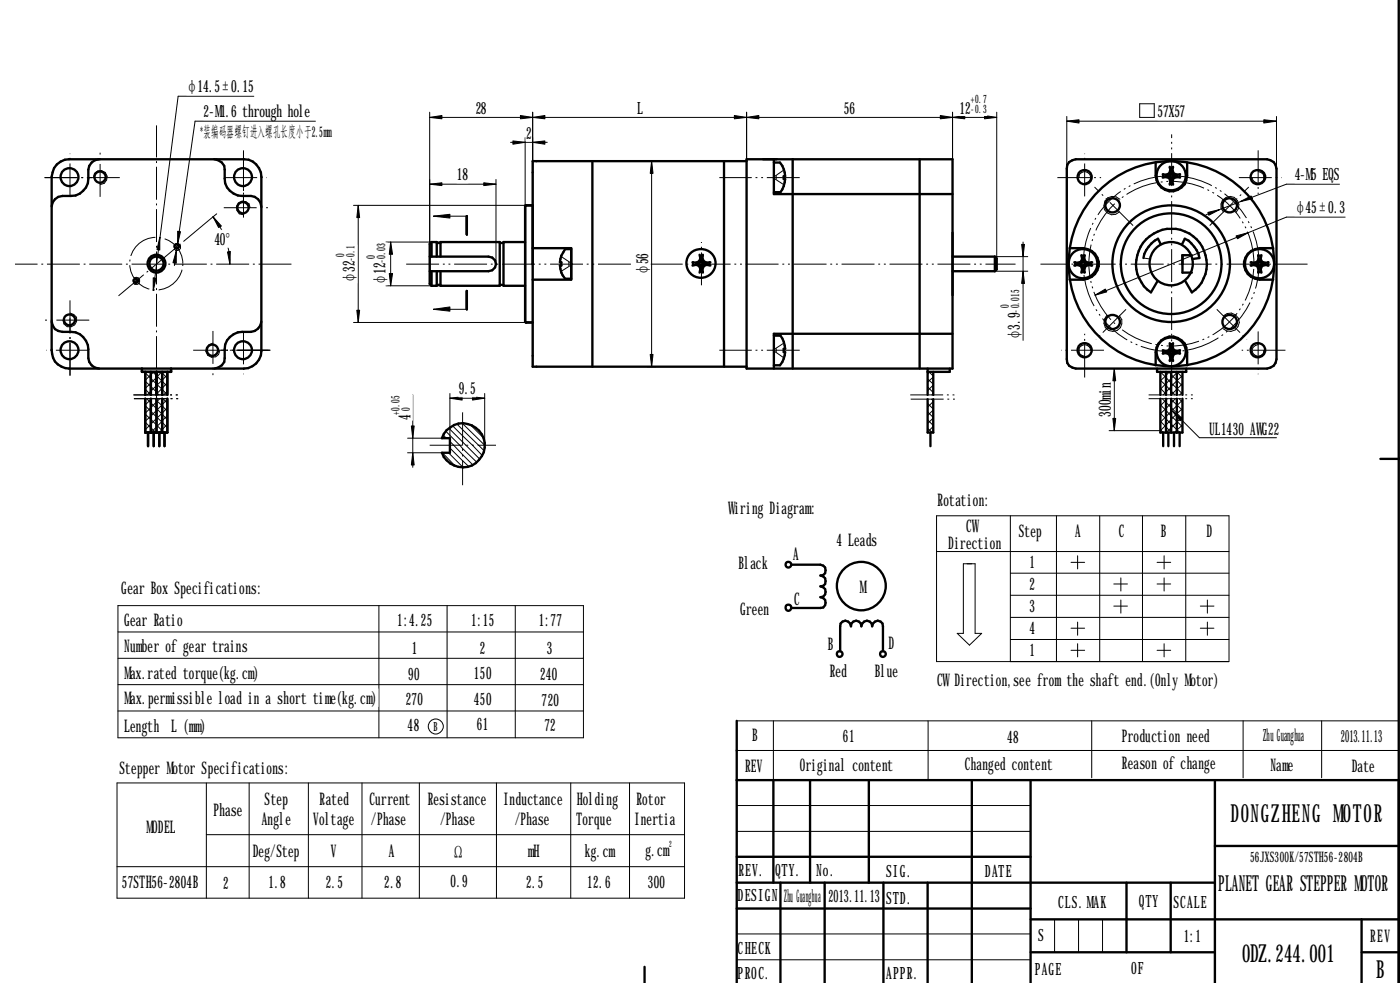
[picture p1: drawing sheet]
<svg xmlns="http://www.w3.org/2000/svg" width="252mm" height="177mm" viewBox="0 0 252 177" stroke-linecap="round" stroke-linejoin="round" font-family="sans-serif">
<g fill="none" stroke="#000" stroke-width=".18">
<path d="M45.7 17.3h-13.6l-4.5 35M205.2 18.7h2.6v2.4h-2.6zM16.8 32l.2-.8a1.27 1.27 0 0 1 1.3-.5 1.27 1.27 0 0 1 1 1l-.1 .7-.4 .6-.8 .2M38.3 39l1.7 2.5M39 38.5l-1.4 1.2M45 37.4l-.1-.7a1.29 1.29 0 0 0-1.3-.5 1.29 1.29 0 0 0-1 .9l.1 .8 .4 .6 .7 .2M56.8 21.8h-21.7l-3.7 26M63.7 37h31.5M64.5 37v21M77.4 21.1h102.1M77.4 33.2h11.9M77.4 20.2v30.9"/>
<path d="M78.1 38.9h6M89.3 32.3v15.2M91.9 25.6h6.6M94.6 24.8v33.2M95.9 20.2v45.6M116.5 29h1.6M117.3 29v37M134.4 20.2v8.5h3M171.5 20.2v8.5M179.5 20.2v26.2M192.1 21.8h37.8M192.1 21v9.4"/>
<path d="M194.3 32a1.04 1.04 0 0 1 1-1.1 1.04 1.04 0 0 1 1.1 1.1 1.04 1.04 0 0 1-1.1 1M201.7 35.9a1.66 1.66 0 0 0-2.9 .6 1.66 1.66 0 0 0 2.1 2.1l.7-.4M211 28.7v.3M220.3 38.2a1.65 1.65 0 0 1 0-2.4 1.65 1.65 0 0 1 2.4 .1 1.65 1.65 0 0 1-.1 2.3M226.6 30.9a1.07 1.07 0 0 1 .9 1.6 1.07 1.07 0 0 1-1.9 0l-.1-.5M229.9 21v9.4M241.2 33.2h-9.6l-14.4 5.5M242.2 39.1h-10.6l-34.4 14M12.6 56.4l.7 .2 .5 .5a1.3 1.3 0 0 1-.6 1.6 1.3 1.3 0 0 1-1.7-.4l-.2-.7M24.1 50h.8l.2 .3v.4v.3l-.4 .2h-.4l-.3-.2M31.4 44a.66 .66 0 0 1 1.1 .2v.5l-.2 .2-.6 .2-.3-.3M41.1 44.5l.3 3"/>
<path d="M63.7 58h31.5M69.5 51.4h17M69.5 43.6h17M70.3 43.6v7.8M78.1 55.7h6M179.1 46.2h6M179.1 48.8h6M184.2 43.6v17.7M199.3 56.8a1.65 1.65 0 0 0-.1 2.3 1.65 1.65 0 0 0 2.3 .1 1.65 1.65 0 0 0 .1-2.3M205.9 46.4l1.2 .2M212.9 47.5v1.6M220.3 56.9a1.68 1.68 0 0 1 2.4 0 1.68 1.68 0 0 1-.1 2.4 1.68 1.68 0 0 1-2.4-.2"/>
<path d="M26.2 66.9h.1M26.2 73l3.9 4M26.2 74.6l3.3 3.3M26.2 67.1l3.9 4M26.2 68.6l2.4 2.5M26.2 70.1l1 1M26.2 76l1.9 1.9M26.2 77.5l.4 .4M26.4 71.8l3.7 3.8M27.3 71.8l-1.1 1.1M27.4 66.9l2.7 2.7M27.7 66.9l-1.5 1.6"/>
<path d="M27.9 71.8l2.2 2.3M28.8 71.8l-2.6 2.6M28.9 66.9l1.2 1.2M29.2 66.9l-3 3M29.4 71.8l.7 .8M30 77.9h.1M30.1 74.8l-3 3.1M30.1 76.3l-1.5 1.6M30.1 70.4l-.6 .7M30.1 68.9l-2.1 2.2M30.1 67.4l-3.6 3.7M30.1 71.8l-3.9 4"/>
<path d="M30.1 73.4l-3.9 4M38.3 61.8l-.6 .2-.5 .6-.1 .7 .3 .7 .7 .3 .8-.1 .5-.4 .2-.8M73.4 78.9h6.2M74.3 71.1v13M79.8 78.3l.5 .6M80.3 77.6l5.5 5.6M80.8 77.1l5.6 5.6M81 79.5l4.2 4.2M81 71.7h6.3M81 70.8v10.7M81.5 76.7l5.4 5.3M82.3 76.3l4.9 4.9"/>
<path d="M84.7 76.4l2.3 2.4M87.3 70.8v9.3l-4-3.9M116.5 66h1.6M167 77.1l.9 .8M167 75.6l1.1 1M167 74.1l1.1 1.1M167 72.6l1.1 1M167 69.6l1.1 1.1M167 68.2l1.1 .9M167.3 66.9l.8 .8M167.5 66.9l-.5 .5M167.7 71.8l.4 .3"/>
<path d="M168.1 70.8l-.3 .3M168.1 69.3l-1.1 1M168.1 67.9l-1.1 .9M168.1 72.3l-1.1 1M168.1 73.8l-1.1 1M168.1 75.2l-1.1 1.1M168.1 76.8l-1.1 1M196.4 63a1.05 1.05 0 0 0-1.1-1 1.05 1.05 0 0 0-1 1.1 1.05 1.05 0 0 0 1 1M199.7 77.5h9.3M199.7 66.3h10.3M200.6 66.3v11.2M208.9 77.4l.6 .5"/>
<path d="M208.9 75.8l2.1 2.1M208.9 74.4l3.6 3.5M208.9 72.9l4 3.9M208.9 69.9l1.1 1.2M208.9 68.5l2.7 2.6M208.9 66.9l4 4M209.1 66.9l-.2 .2M209.3 71.8l3.6 3.6M210.2 71.8l-1.3 1.2M210.4 66.9l2.5 2.6M210.6 66.9l-1.7 1.6M210.8 71.8l2.1 2.1"/>
<path d="M211.7 71.8l-2.8 2.7M211.8 66.9l1.1 1.1M212.1 66.9l-3.2 3.2M212.3 71.8l.6 .6M212.8 75.6l3.2 3.2h13.9M212.9 69.1l-2 2M212.9 67.6l-3.4 3.5M212.9 70.6l-.5 .5M212.9 72l-4 4M212.9 73.5l-4 4M212.9 75l-2.9 2.9M212.9 76.5l-1.4 1.4"/>
<path d="M226.6 62a1.05 1.05 0 0 0-1.1 1.1 1.05 1.05 0 0 0 1 1 1.05 1.05 0 0 0 1.1-1.1M73.4 81.5h6.2M79.7 81.5l2.3 2.5M80.8 81.5l2.6 2.6M81 80.7l3.4 3.3M168.6 99.3h52.7M181.9 92.8v26.3M190.2 92.8v26.3M198 92.8v26.3M205.7 92.8v26.3M213.5 92.8v26.3M21.2 109h83.9v23.8h-83.9z"/>
<path d="M21.2 113.8h83.9M21.2 118.5h83.9M68.2 109v23.8M80.5 109v23.8M92.8 109v23.8M173.5 101.5h2.1v12.5h1.2l-2.2 2.1-2.2-2.1h1.1zM181.9 103.2h39.4M181.9 107.2h39.4M181.9 111.1h39.4M181.9 115.1h39.4M192.9 117.1h2.4M192.9 113.1h2.4"/>
<path d="M192.9 101.2h2.4M194 100v2.4M194 112v2.4M194 115.9v2.3M200.6 109.1h2.4M200.6 105.1h2.4M201.8 104v2.4M201.8 108v2.4M208.4 117.1h2.4M208.4 105.1h2.4M208.4 101.2h2.4M209.6 100v2.4"/>
<path d="M209.6 104v2.4M209.6 115.9v2.3M216.1 113.1h2.5M216.1 109.1h2.5M217.4 108v2.4M217.4 112v2.4M221.3 118.9v-26.1h-52.7v26.3h52.7M21.2 123.2h83.9M21.2 128h83.9M132.7 135.1h119.2M132.7 129.8h119.2M139.3 129.8v10.6"/>
<path d="M167.1 129.8v10.6M196.6 129.8v10.2M223.8 129.8v10.2M238 129.8v10.2M21.1 140.9h102.2v20.8h-102.2zM21.1 156h102.2M37.2 150.3h86.1M37.2 140.9v20.8M44.9 140.9v20.8M55.5 140.9v20.8M65.2 140.9v20.8M75.5 140.9v20.8"/>
<path d="M89.4 140.9v20.8M102.8 140.9v20.8M113.4 140.9v20.8M132.7 149.7h52.9M132.7 145h52.9M132.7 168.1h52.9M132.7 172.8h52.9M189.9 165.5v5.9M194.2 165.5v5.9M198.5 165.5v5.9"/>
<circle cx="78.5" cy="130.8" r="1.35"/>
</g>
<g fill="#fff" stroke="#fff" stroke-width=".18">
<path d="M105.3 151.5h5.3v3.2h-5.3z" fill-rule="evenodd"/>
<path d="M21.9 157.2h13.8v3.1h-13.8z" fill-rule="evenodd"/>
<path d="M58.7 157.1h3.2v3.1h-3.2z" fill-rule="evenodd"/>
<path d="M81.1 156.9h3.2v3.3h-3.2z" fill-rule="evenodd"/>
<path d="M69.2 157.1h3.2v3.1h-3.2z" fill-rule="evenodd"/>
<path d="M94.7 157.1h3.2v3.1h-3.2z" fill-rule="evenodd"/>
<path d="M105.7 157.1h4.3v3.1h-4.3z" fill-rule="evenodd"/>
<path d="M116.7 157.2h3.2v3.2h-3.2z" fill-rule="evenodd"/>
<path d="M22.3 114.7h22.3v3.1h-22.3z" fill-rule="evenodd"/>
<path d="M22.3 109.9h10.7v3.2h-10.7z" fill-rule="evenodd"/>
<path d="M86.4 114.9h1v3.2h-1z" fill-rule="evenodd"/>
<path d="M71.5 109.9h6.4v3.3h-6.4z" fill-rule="evenodd"/>
<path d="M74.2 114.9h1v3.2h-1z" fill-rule="evenodd"/>
<path d="M97 109.9h4.3v3.3h-4.3z" fill-rule="evenodd"/>
<path d="M84.8 109.9h4.3v3.3h-4.3z" fill-rule="evenodd"/>
<path d="M73.5 119.7h2.1v3.1h-2.1z" fill-rule="evenodd"/>
<path d="M22.3 124h45.8v3.2h-45.8z" fill-rule="evenodd"/>
<path d="M22.3 119.4h24.5v3.2h-24.5z" fill-rule="evenodd"/>
<path d="M98.5 114.9h1v3.2h-1z" fill-rule="evenodd"/>
<path d="M97.5 124.4h3.2v3.2h-3.2z" fill-rule="evenodd"/>
<path d="M97.3 119.7h3.1v3.1h-3.1z" fill-rule="evenodd"/>
<path d="M22.3 129h16v3.1h-16z" fill-rule="evenodd"/>
<path d="M81.5 151.7h2.1v3.1h-2.1z" fill-rule="evenodd"/>
<path d="M73.1 124.3h3.1v3.1h-3.1z" fill-rule="evenodd"/>
<path d="M116.2 151.2h4.8v3.4h-4.8z" fill-rule="evenodd"/>
<path d="M208.4 18.5h5v3.1h-5z" fill-rule="evenodd"/>
<path d="M233.2 29.9h8v3h-8z" fill-rule="evenodd"/>
<path d="M152 17.8h2v3h-2z" fill-rule="evenodd"/>
<path d="M217.8 75.6h12.7v3.1h-12.7z" fill-rule="evenodd"/>
<path d="M233.2 35.8h9v3h-9z" fill-rule="evenodd"/>
<path d="M197.3 68.9h3.1v6.1h-3.1z" fill-rule="evenodd"/>
<path d="M38.6 41.5h4.1v3h-4.1z" fill-rule="evenodd"/>
<path d="M246.7 166.8h3.6v3.3h-3.6z" fill-rule="evenodd"/>
<path d="M221.6 144.1h27.3v4.5h-27.3z" fill-rule="evenodd"/>
<path d="M186.3 172.9h4.8v3h-4.8z" fill-rule="evenodd"/>
<path d="M201.2 172.8h6v3h-6z" fill-rule="evenodd"/>
<path d="M205.1 160.7h3.4v3h-3.4z" fill-rule="evenodd"/>
<path d="M219.4 156.9h31.8v3.9h-31.8z" fill-rule="evenodd"/>
<path d="M223.7 169.2h16.7v4.5h-16.7z" fill-rule="evenodd"/>
<path d="M213.2 166.8h3.1v3.3h-3.1z" fill-rule="evenodd"/>
<path d="M141.2 159.6h6.7v3.2h-6.7z" fill-rule="evenodd"/>
<path d="M33.6 14h12.1v3.1h-12.1z" fill-rule="evenodd"/>
<path d="M36.6 18.5h20.2v3.1h-20.2z" fill-rule="evenodd"/>
<path d="M36 22.3h23.6v2.7h-23.6z" fill-rule="evenodd"/>
<path d="M172.8 16.7h4.9v4.1h-4.9z" fill-rule="evenodd"/>
<path d="M179.8 52h4.2v9.3h-4.2z" fill-rule="evenodd"/>
<path d="M225.1 153h20.3v2.6h-20.3z" fill-rule="evenodd"/>
<path d="M183.5 94h4.2v3.2h-4.2z" fill-rule="evenodd"/>
<path d="M168.7 120.7h51v3.1h-51z" fill-rule="evenodd"/>
<path d="M144 136.1h16.9v3.1h-16.9z" fill-rule="evenodd"/>
<path d="M173.7 135.9h15.9v3.1h-15.9z" fill-rule="evenodd"/>
<path d="M202 135.8h16.9v3.2h-16.9z" fill-rule="evenodd"/>
<path d="M228.8 136.1h4.2v3.2h-4.2z" fill-rule="evenodd"/>
<path d="M243.4 136.2h4.2v3.1h-4.2z" fill-rule="evenodd"/>
<path d="M247.8 172.2h1.5v4.5h-1.5z" fill-rule="evenodd"/>
<path d="M151.8 130.8h2.1v3.1h-2.1z" fill-rule="evenodd"/>
<path d="M227.5 130.8h7.4v3h-7.4z" fill-rule="evenodd"/>
<path d="M241.5 130.9h7.4v3.1h-7.4z" fill-rule="evenodd"/>
<path d="M149.2 159.6h9.3v3.2h-9.3z" fill-rule="evenodd"/>
<path d="M135.5 130.6h1v3.2h-1z" fill-rule="evenodd"/>
<path d="M78.1 129.7h.7v2.3h-.7z" fill-rule="evenodd"/>
<path d="M82.6 68.4h3.1v3h-3.1z" fill-rule="evenodd"/>
<path d="M70.1 71.1h4.1v4.6h-4.1z" fill-rule="evenodd"/>
<path d="M85.7 17.8h1.9v3h-1.9z" fill-rule="evenodd"/>
<path d="M94.7 22.3h1v3.1h-1z" fill-rule="evenodd"/>
<path d="M82.3 29.9h2v3h-2z" fill-rule="evenodd"/>
<path d="M114 45.5h3.1v4h-3.1z" fill-rule="evenodd"/>
<path d="M85.3 119.4h3.3v3.2h-3.3z" fill-rule="evenodd"/>
<path d="M85.3 124.2h3.3v3.2h-3.3z" fill-rule="evenodd"/>
<path d="M73.4 128.8h2.1v3.2h-2.1z" fill-rule="evenodd"/>
<path d="M85.8 128.7h2.2v3.3h-2.2z" fill-rule="evenodd"/>
<path d="M98 128.9h2.1v3.2h-2.1z" fill-rule="evenodd"/>
<path d="M181.3 131h2.2v3.2h-2.2z" fill-rule="evenodd"/>
<path d="M65.6 43.7h4.2v7.6h-4.2z" fill-rule="evenodd"/>
<path d="M60.1 44.1h4.2v6.8h-4.2z" fill-rule="evenodd"/>
<path d="M202 130.9h15.9v3.1h-15.9z" fill-rule="evenodd"/>
<path d="M114.7 17.8h1v3h-1z" fill-rule="evenodd"/>
</g>
<g fill="none" stroke="#000" stroke-width=".42">
<path d="M251.9 -.1v177.1M10.2 29.6l.7-.5 .8-.3 .7-.1h31.5a3.2 3.2 0 0 1 3.2 3.1v31.4a3.2 3.2 0 0 1-3.2 3.1h-31.5a3.2 3.2 0 0 1-3.1-3.3v-31.2l.4-1.5zM17.9 28.7a2.04 2.04 0 0 0-2 1.8v1.6a3.2 3.2 0 0 1-3.1 3.2h-1.6a2.04 2.04 0 0 0-1.9 1.8M38.6 28.7a1.88 1.88 0 0 1 1.9 1.8v1.6a3.2 3.2 0 0 0 3.1 3.2h1.6a2.04 2.04 0 0 1 1.9 1.9M84.1 38.9v3.3M95.9 37l-1.3 .1v20.9h1.3M106.7 29v37M130.4 29v37M134.4 28.7h37.1v37.6h-37.1zM134.4 29h-38.5v37h38.5M139.4 28.7v6.2h32.1M139.4 29.3h1.1a4.2 4.2 0 0 1 .9 2.4h-.3v.5h.3a4.3 4.3 0 0 1-.9 2.4h-1.1"/>
<path d="M142.7 28.7v37.6M165.6 28.7v37.6M192.5 29.2l1.2-.5h34.5a1.74 1.74 0 0 1 1.7 1.7v34.3a1.74 1.74 0 0 1-1.7 1.6h-34.5a1.59 1.59 0 0 1-1.6-1.6v-34.3l.1-.7zM208.1 29.3v2.3a2.84 2.84 0 0 0 2.8 2.9 2.84 2.84 0 0 0 2.9-2.9v-2.3M209.4 31.4l1.2 .1M209.5 31.4v.5M210 31.9l.6 .2M210.6 31.7l.3 .4M210.6 31.5v.2M210.6 31.2l-.6 .3M210.6 31.2l.1 .3M210.6 32.1l.1 .5"/>
<path d="M210.6 31.7l-1.2 .3M210.6 30.2h.6M210.6 33.1h.6M210.6 30l.3 1.3M210.7 30.6l-.1 .6M210.7 31.9l-.1 .2M210.9 32.1h.1M210.9 31.3l-.3 .2M210.9 31.3h.1M210.9 32.1l-.3 1.1M211 31.3l.3 .2M211 32.1l.2 1.1"/>
<path d="M211.1 30.6l.2 .6M211.1 31.9l.2 .2M211.2 30l-.2 1.3M211.3 31.5v.2M211.3 31.7l-.3 .4M211.3 31.2l-.2 .3M211.3 31.2l.7 .3M211.3 32.1l-.2 .5M211.3 31.7l1.2 .3M212 31.9l-.7 .2M212.4 31.4v.5M212.5 31.4l-1.2 .1"/>
<path d="M9.3 57.9a1.88 1.88 0 0 0 1.9 1.8h1.6a3.2 3.2 0 0 1 3.1 3.2v1.6a2.04 2.04 0 0 0 2 1.8M47.1 57.9a2.05 2.05 0 0 1-1.9 1.8h-1.6a3.2 3.2 0 0 0-3.1 3.2v1.6a1.88 1.88 0 0 1-1.9 1.8M77.4 46.2h10.6a1.31 1.31 0 0 1 1.3 1.3 1.31 1.31 0 0 1-1.3 1.3h-10.6M77.7 43.6h.9v2.6M77.7 43.6l-.3 .3v7.2l.3 .3M77.7 43.6v2.6M77.7 48.8v2.6M78.6 43.7h.7M78.6 48.8v2.6h-.9M78.6 51.3h.7M79.3 46.2v-2.6h10.7v7.8h-10.7v-2.6M84.1 52.4v3.3"/>
<path d="M90 43.7h.7M90 51.3h.7M94.6 43.6h-3.9v7.8h3.9M95.9 44.7h7v5.6h-7M102.9 44.8h-1.1l-.7 1.2-.3 1.2h.3v.6h-.3a3.7 3.7 0 0 0 1 2.4h1.1M124.7 47.2l1.2 .2M124.8 47.2v.5M125.3 47.6l.6 .3M125.9 47.5l.3 .4M125.9 47.4v.1M125.9 47l-.6 .3M125.9 47l.2 .2"/>
<path d="M125.9 47.9l.2 .6M125.9 47.5l-1.2 .3M126 45.9l.2 1.1M126.1 46h.5M126.1 47.7l-.2 .2M126.1 48.9h.5M126.1 46.4l-.2 .6M126.2 47.9h.2M126.2 47l-.3 .4M126.2 47h.2M126.2 47.9l-.2 1.2M126.4 47l.3 .4"/>
<path d="M126.4 47.9l.2 1.2M126.5 46.4l.2 .6M126.5 47.7l.2 .2M126.6 45.9l-.2 1.1M126.7 47.4v.1M126.7 47.5l-.3 .4M126.7 47.5l1.2 .3M126.7 47l-.2 .2M126.7 47l.6 .3M126.7 47.9l-.2 .6M127.3 47.6l-.6 .3M127.8 47.2v.5"/>
<path d="M127.9 47.2l-1.2 .2M171.5 46.2h7.6M171.5 48.8h7.6M179.1 46.2l.4 .3v2l-.4 .3M179.1 46.2v2.6M192.6 44.7h2.5a2.84 2.84 0 0 1 2.8 2.8 2.84 2.84 0 0 1-2.8 2.8h-2.5M193.5 47.2l1.1 .3M193.6 47.2v.6M194 47.7l.6 .2M194.6 47.5l.4 .4M194.6 47.5h.1M194.6 47.1l.2 .2"/>
<path d="M194.6 47.1l-.6 .2M194.6 47.9l.3 .7M194.6 47.5l-1.1 .3M194.7 45.9l.3 1.2M194.8 47.7l-.2 .2M194.8 49h.5M194.8 46h.5M194.9 46.5l-.3 .6M195 47.1l-.4 .4M195 47.1h.1M195 47.9h.1M195 47.9l-.3 1.2"/>
<path d="M195.1 47.1l.3 .4M195.1 47.9l.2 1.2M195.2 46.5l.3 .6M195.3 47.7l.2 .2M195.3 45.9l-.2 1.2M195.4 47.5h.1M195.4 47.5l-.3 .4M195.4 47.5l1.3 .3M195.5 47.1l-.2 .2M195.5 47.1l.6 .2M195.5 47.9l-.3 .7M196.1 47.7l-.6 .2"/>
<path d="M196.5 47.2v.6M196.7 47.2l-1.3 .3M208.4 50.6l-1.1 2a6.3 6.3 0 0 1-.3-10.1 6.3 6.3 0 0 1 9.8 2.7 6.1 6.1 0 0 1-2.2 7.4l-1.2-2M209 44l-.5-1a5.1 5.1 0 0 0-2.6 3.4M212.8 44l.5-1a5.1 5.1 0 0 1 2.7 3.4l-1.2 .2M214.6 45.9h-1.7v3.2h1.7M225.2 47.2l1.3 .3M225.4 47.2v.6M225.8 47.7l.6 .2M226.4 47.1l-.6 .2M226.4 47.1l.2 .2M226.4 47.9l.2 .7"/>
<path d="M226.5 47.5l.2 .4M226.5 47.5h.1M226.5 47.5l-1.3 .3M226.6 49h.5M226.6 46h.5M226.6 45.9l.1 1.2M226.6 47.7l-.2 .2M226.6 46.5l-.2 .6M226.7 47.1h.2M226.7 47.9h.2M226.7 47.1l-.2 .4M226.7 47.9l-.1 1.2"/>
<path d="M226.9 47.1l.3 .4M226.9 47.9l.2 1.2M227 46.5l.2 .6M227.1 47.7l.1 .2M227.1 45.9l-.2 1.2M227.2 47.1l-.1 .2M227.2 47.5l-.3 .4M227.2 47.5h.1M227.2 47.9l-.2 .7M227.2 47.1l.6 .2M227.2 47.5l1.2 .3M227.8 47.7l-.6 .2"/>
<path d="M228.3 47.2v.6M228.4 47.2l-1.2 .3M229.3 44.7h-2.5a2.84 2.84 0 0 0-2.8 2.8 2.84 2.84 0 0 0 2.8 2.8h2.5M25.6 66.3v.6h5.2v-.6M26.2 71.8v6.1h3.9v-6.1M26.2 66.9v4.2M26.7 77.9v2.4M27.2 66.9v4.2M27.2 71.8v6.1M27.7 77.9v2.4M28.2 66.9v4.2M28.2 71.8v6.1"/>
<path d="M28.7 77.9v2.4M29.2 66.9v4.2M29.2 71.8v6.1M29.6 77.9v2.4M30.1 66.9v4.2M80.4 77.4a4 4 0 0 1 6.1 .3 4 4 0 0 1-1.3 6 4 4 0 0 1-5.6-2.2h1.4v-2.6h-1.4l.3-.8zM139.4 60.4h1.1a4.3 4.3 0 0 1 .9 2.4h-.3v.6h.3a4.2 4.2 0 0 1-.9 2.4h-1.1M167 71.8v6.1h1.1v-6.1M167 66.3v4.8M167.5 77.9v2.4M168.1 66.9v4.2M171 66.3v.6h-4"/>
<path d="M171.5 60.1h-32.1v6.2M208.1 65.8v-2.4a2.84 2.84 0 0 1 2.8-2.8 2.84 2.84 0 0 1 2.9 2.8v2.4M208.4 66.3v.6h5.2v-.6M208.9 71.8v6.1h4v-6.1M208.9 66.9v4.2M209.4 63l1.2 .3M209.5 63.1v.5M209.5 77.9v2.4M210 66.9v4.2M210 71.8v6.1M210 63.6l.6 .2M210.4 77.9v2.4"/>
<path d="M210.6 63.3v.2M210.6 63l.1 .1M210.6 63.5l.3 .2M210.6 63.8l.1 .6M210.6 63l-.6 .2M210.6 63.5l-1.2 .1M210.6 64.8h.6M210.6 61.9h.6M210.6 61.8l.3 1.2M210.7 63.6l-.1 .2M210.7 62.4l-.1 .6M210.9 66.9v4.2"/>
<path d="M210.9 71.8v6.1M210.9 63l-.3 .3M210.9 63h.1M210.9 63.7h.1M210.9 63.7l-.3 1.3M211 63l.3 .3M211 63.7l.2 1.3M211.1 63.6l.2 .2M211.1 62.4l.2 .6M211.2 61.8l-.2 1.2M211.3 63.3v.2M211.3 63.5l-.3 .2"/>
<path d="M211.3 63.8l-.2 .6M211.3 63l-.2 .1M211.3 63l.7 .2M211.3 63.5l1.2 .1M211.4 77.9v2.4M211.9 66.9v4.2M211.9 71.8v6.1M212 63.6l-.7 .2M212.4 63.1v.5M212.4 77.9v2.4M212.5 63l-1.2 .3M212.9 66.9v4.2"/>
<path d="M248.6 82.6h3.5M142.6 101.7h5.1a.97 .97 0 0 1 1 .9 .97 .97 0 0 1-1 1 .97 .97 0 0 1 1 1 .97 .97 0 0 1-1 .9 .97 .97 0 0 1 1 1 .97 .97 0 0 1-1 1 .97 .97 0 0 1 1 1 .97 .97 0 0 1-1 .9h-5.1M151.3 117.2v-4.5a.97 .97 0 0 1 1-1 .97 .97 0 0 1 .9 1 .93 .93 0 0 1 1-1 .93 .93 0 0 1 .9 1 .97 .97 0 0 1 1-1 .97 .97 0 0 1 .9 1 .97 .97 0 0 1 1-1 .97 .97 0 0 1 1 1v4.5M132.7 129.8v47.2M132.7 140.4h119.2M132.7 154.2h52.9M132.7 158.9h86.1M139.3 140.4v18.5M140.5 158.9v18.1M145.9 140.4v18.5M148.5 158.9v18.1M156.5 140.4v18.5"/>
<path d="M159.1 158.9v18.1M167 158.9v18.1M175 140.4v36.6M185.6 140.4v36.6M202.9 158.9v12.5M210.8 158.9v12.5M218.8 152.3h33.1M218.8 140.4v36.6M116.1 174v3M132.7 163.5h52.9M185.6 171.4h33.2M185.6 165.5h66.3"/>
<path d="M245.2 165.5v11.5M245.2 171.4h6.7"/>
<circle cx="12.5" cy="31.9" r="1.61"/>
<circle cx="18" cy="31.9" r="1.02"/>
<circle cx="43.8" cy="31.9" r="1.61"/>
<circle cx="43.8" cy="37.4" r="1.02"/>
<circle cx="195.3" cy="31.9" r="1.28"/>
<circle cx="200.4" cy="37" r="1.31"/>
<circle cx="210.9" cy="31.6" r="2.64"/>
<circle cx="221.4" cy="37" r="1.31"/>
<circle cx="226.5" cy="31.9" r="1.31"/>
<circle cx="12.5" cy="57.6" r="1"/>
<circle cx="24.5" cy="50.5" r=".4"/>
<circle cx="28.2" cy="47.5" r="1.28"/>
<circle cx="28.2" cy="47.5" r="1.61"/>
<circle cx="31.8" cy="44.4" r=".4"/>
<circle cx="126.2" cy="47.4" r="2.62"/>
<circle cx="195" cy="47.4" r="2.62"/>
<circle cx="200.4" cy="58" r="1.31"/>
<circle cx="210.9" cy="47.5" r="9.1"/>
<circle cx="210.9" cy="47.5" r="3.9"/>
<circle cx="210.9" cy="47.5" r="10.6"/>
<circle cx="210.9" cy="47.5" r="18.5"/>
<circle cx="221.4" cy="58" r="1.31"/>
<circle cx="226.8" cy="47.5" r="2.64"/>
<circle cx="12.5" cy="63" r="1.61"/>
<circle cx="38.3" cy="63" r="1.02"/>
<circle cx="43.8" cy="63" r="1.61"/>
<circle cx="195.3" cy="63" r="1.28"/>
<circle cx="210.9" cy="63.3" r="2.62"/>
<circle cx="226.5" cy="63" r="1.31"/>
<circle cx="141.9" cy="109.4" r=".54"/>
<circle cx="142" cy="101.6" r=".52"/>
<circle cx="151.2" cy="117.7" r=".52"/>
<circle cx="155.1" cy="105.5" r="4.4"/>
<circle cx="159" cy="117.7" r=".52"/>
</g>
<g fill="#000" stroke="#000" stroke-width=".18">
<path d="M64.5 37l.3 2.2h-.5z" fill-rule="evenodd"/>
<path d="M77.4 21.1l2.2-.3v.6z" fill-rule="evenodd"/>
<path d="M77.4 33.2l2.2-.3v.5z" fill-rule="evenodd"/>
<path d="M78.1 38.9l2.9-.3v.7z" fill-rule="evenodd"/>
<path d="M87.1 32.9l2.2 .3-2.2 .2z" fill-rule="evenodd"/>
<path d="M92.4 25.4l2.2 .2-2.2 .4z" fill-rule="evenodd"/>
<path d="M93.7 20.8l2.2 .3-2.2 .3z" fill-rule="evenodd"/>
<path d="M95.9 25.6l2.2-.2v.6z" fill-rule="evenodd"/>
<path d="M95.9 21.1l2.2-.3v.6z" fill-rule="evenodd"/>
<path d="M117.3 29l.3 2.2h-.5z" fill-rule="evenodd"/>
<path d="M132.2 20.8l2.2 .3-2.2 .3z" fill-rule="evenodd"/>
<path d="M134.4 21.1l2.2-.3v.6z" fill-rule="evenodd"/>
<path d="M169.3 20.8l2.2 .3-2.2 .3z" fill-rule="evenodd"/>
<path d="M171.5 21.1l2.2-.3v.6z" fill-rule="evenodd"/>
<path d="M177.3 20.8l2.2 .3-2.2 .3z" fill-rule="evenodd"/>
<path d="M192.1 21.8l2.2-.2v.5z" fill-rule="evenodd"/>
<path d="M217.5 38.2l2.1-.5-1.9 1z" fill-rule="evenodd"/>
<path d="M223.3 36.3l2-1 .2 .5z" fill-rule="evenodd"/>
<path d="M227.6 21.6l2.3 .2-2.3 .3z" fill-rule="evenodd"/>
<path d="M27.6 50l.5 .1-.5 2.2z" fill-rule="evenodd"/>
<path d="M28.8 42.7v2.3l-.5-.1z" fill-rule="evenodd"/>
<path d="M31.7 45.2v2.2l-.6-.1z" fill-rule="evenodd"/>
<path d="M32 41.6l.5 .1-.5 2.2z" fill-rule="evenodd"/>
<path d="M38.3 39l1.6 1.7-.5 .2z" fill-rule="evenodd"/>
<path d="M41 45.3h.5l-.1 2.2z" fill-rule="evenodd"/>
<path d="M64.3 55.8h.5l-.3 2.2z" fill-rule="evenodd"/>
<path d="M70.1 49.2h.6l-.4 2.2z" fill-rule="evenodd"/>
<path d="M70.3 43.6l.4 2.2h-.6z" fill-rule="evenodd"/>
<path d="M78.1 55.7l2.9-.4v.7z" fill-rule="evenodd"/>
<path d="M184 44h.5l-.3 2.2z" fill-rule="evenodd"/>
<path d="M184.2 48.8l.3 2.2h-.5z" fill-rule="evenodd"/>
<path d="M197.2 53.1l1.8-1.1 .3 .5z" fill-rule="evenodd"/>
<path d="M222.6 42.5l2.2-.6-2 1.1z" fill-rule="evenodd"/>
<path d="M74.1 76.7h.5l-.3 2.2z" fill-rule="evenodd"/>
<path d="M81 71.7l2.2-.3v.6z" fill-rule="evenodd"/>
<path d="M85.1 71.4l2.2 .3-2.2 .3z" fill-rule="evenodd"/>
<path d="M117.1 63.8h.5l-.3 2.2z" fill-rule="evenodd"/>
<path d="M200.4 75.3h.5l-.3 2.2z" fill-rule="evenodd"/>
<path d="M200.6 66.3l.3 2.2h-.5z" fill-rule="evenodd"/>
<path d="M211.1 74.1l1.8 1.3-.4 .3z" fill-rule="evenodd"/>
<path d="M74.3 81.5l.3 2.2h-.5z" fill-rule="evenodd"/>
</g>
<g fill="none" stroke="#000" stroke-width=".18" stroke-dasharray="5.9 .7 .3 .7 .3 .7" stroke-linecap="butt">
<path d="M144 32h-14.5M73.1 47.5h42.7M117 47.5h65.9M126.3 51.4v-7.8M202.8 55.7l-5.5 5.4M204 40.6l-6.9-6.9M217.8 40.6l7.1-6.9M219.1 55.7l5.4 5.4M235.4 47.5h-48M24 71.1h8M24.1 71.8h8M83.3 74.2v13.1"/>
<path d="M144 63h-14.5M163.9 71.1h8M164 71.8h7.9M206.8 71.1h8M206.8 71.8h8.1M211 68v-43.8M77.4 80.1h11.9"/>
<circle cx="210.9" cy="47.5" r="15.8"/>
<circle cx="210.9" cy="47.5" r="14.8"/>
</g>
<g fill="none" stroke="#000" stroke-width=".18" stroke-dasharray="5.9 .7 .3 .7" stroke-linecap="butt">
<path d="M8 32h13.7M8 32h8.6M12.6 35.4v-7.7M18 35.4v-7.9M37.6 39.7l-16.5 13.8M40.3 37.4h7.9M40.4 32h7.7M43.8 27.4v11.8M43.8 27.4v9.8M43.8 27.1v7.8M190.4 32h7.9M195.3 35.4v-7.7"/>
<path d="M223.1 32h7.7M226.6 27.1v7.8M16.1 57.6h-8M38.3 59.6v7.9M43.8 59.7v7.7M52.5 47.5h-49.8M226.6 59.7v7.7M12.6 67.6v-13.7M12.6 67.6v-10.3M16 63h-7.7M28.2 74.1v-51.5M48.3 63h-13.7"/>
<path d="M48.7 63h-7.9M48.7 63h-8.9M195.3 68v-7.9M198.8 63h-7.7M231.5 63h-7.9"/>
<circle cx="28.2" cy="47.5" r="4.8"/>
</g>
<path d="M139.8 31.5v.8M141.1 30.6l-1.9 1.4M141.1 33.2l-1.9-1.2M101.1 46.2l2 1.3M101.1 48.8l2-1.3M102.4 47.1v.8M139.8 63.5v-.8M141.1 64.4l-1.9-1.4M141.1 61.8l-1.9 1.2" fill="none" stroke="#000" stroke-width=".18" stroke-dasharray="3 .7" stroke-linecap="butt"/>
<g font-size="4.5">
<text x="221.6" y="148">DONGZHENG MOTOR</text>
<text x="223.7" y="173.1">0DZ.244.001</text>
<text x="247.8" y="176.1">B</text>
</g>
<text font-size="4" x="219.4" y="160.3">PLANET GEAR STEPPER MOTOR</text>
<g font-size="3.1">
<text x="217.8" y="78.3">UL1430 AWG22</text>
<text x="131.1" y="92.6">Wiring Diagram:</text>
<text x="168.8" y="91.1">Rotation:</text>
<text x="174" y="95.7">CW</text>
<text x="142.8" y="100.8">A</text>
<text x="150.6" y="98.3">4 Leads</text>
<text x="170.8" y="98.9">Direction</text>
<text x="183.5" y="96.7">Step</text>
<text x="193.6" y="96.7">A</text>
<text x="201.5" y="96.7">C</text>
<text x="209" y="96.7">B</text>
<text x="217.2" y="96.7">D</text>
<text x="21.8" y="106.9">Gear Box Specifications:</text>
<text x="133" y="102.5">Black</text>
<text x="154.8" y="106.7">M</text>
<text x="185.4" y="106.2">2</text>
<text x="185.4" y="102.2">1</text>
<text x="22.3" y="112.7">Gear Ratio</text>
<text x="71.5" y="112.7">1:4.25</text>
<text x="84.8" y="112.7">1:15</text>
<text x="97" y="112.7">1:77</text>
<text x="133.3" y="110.7">Green</text>
<text x="143" y="108.8">C</text>
<text x="185.4" y="110.1">3</text>
<text x="22.3" y="117.4">Number of gear trains</text>
<text x="74.2" y="117.7">1</text>
<text x="86.4" y="117.7">2</text>
<text x="98.5" y="117.7">3</text>
<text x="149.1" y="117">B</text>
<text x="160" y="116.9">D</text>
<text x="185.4" y="114.1">4</text>
<text x="185.4" y="118.1">1</text>
<text x="22.3" y="122.1">Max.rated torque(kg.cm)</text>
<text x="73.5" y="122.4">90</text>
<text x="85.3" y="122.1">150</text>
<text x="97.3" y="122.4">240</text>
<text x="149.4" y="121.8">Red</text>
<text x="157.6" y="121.9">Blue</text>
<text x="168.7" y="123.4">CWDirection,see fromthe shaft end.(Only Motor)</text>
<text x="22.3" y="126.7">Max.permissible load in a short time(kg.cm)</text>
<text x="22.3" y="131.7">Length L (mm)</text>
<text x="73.1" y="127">270</text>
<text x="73.4" y="131.5">48</text>
<text x="85.3" y="126.9">450</text>
<text x="85.8" y="131.5">61</text>
<text x="97.5" y="127.1">720</text>
<text x="98" y="131.6">72</text>
<text x="135.5" y="133.3">B</text>
<text x="151.8" y="133.5">61</text>
<text x="181.3" y="133.7">48</text>
<text x="202" y="133.6">Production need</text>
<text x="21.5" y="139.4">Stepper Motor Specifications:</text>
<text x="134.2" y="138.9">REV</text>
<text x="144" y="138.8">Original content</text>
<text x="173.7" y="138.6">Changed content</text>
<text x="202" y="138.5">Reason of change</text>
<text x="228.8" y="138.8">Name</text>
<text x="243.4" y="138.9">Date</text>
<text x="26.3" y="150">MODEL</text>
<text x="38.4" y="146.9">Phase</text>
<text x="47.1" y="148.5">Angle</text>
<text x="47.7" y="144.8">Step</text>
<text x="56.4" y="148.5">Voltage</text>
<text x="57.6" y="144.8">Rated</text>
<text x="66.5" y="144.8">Current</text>
<text x="66.8" y="148.5">/Phase</text>
<text x="77" y="144.8">Resistance</text>
<text x="79.2" y="148.5">/Phase</text>
<text x="90.8" y="144.8">Inductance</text>
<text x="92.7" y="148.5">/Phase</text>
<text x="103.8" y="148.5">Torque</text>
<text x="103.9" y="144.8">Holding</text>
<text x="114.3" y="148.5">Inertia</text>
<text x="114.6" y="144.8">Rotor</text>
<text x="45.5" y="154.2">Deg/Step</text>
<text x="59.6" y="154.2">V</text>
<text x="70" y="154.2">A</text>
<text x="81.5" y="154.4">Ω</text>
<text x="95.1" y="154.2">mH</text>
<text x="105.3" y="154.2">kg.cm</text>
<text x="116.2" y="154.1">g.cm</text>
<text x="21.9" y="159.9">57STH56-2804B</text>
<text x="40.2" y="160.1">2</text>
<text x="48.3" y="159.8">1.8</text>
<text x="58.7" y="159.8">2.5</text>
<text x="69.2" y="159.8">2.8</text>
<text x="81.1" y="159.6">0.9</text>
<text x="94.7" y="159.8">2.5</text>
<text x="105.7" y="159.8">12.6</text>
<text x="116.7" y="159.9">300</text>
<text x="141.2" y="162.4">Z</text>
<text x="141.8" y="162.4">huGuanghua</text>
<text x="149.2" y="162.4">2013.11.13</text>
<text x="213.2" y="169.6">1:1</text>
<text x="246.7" y="169.6">REV</text>
</g>
<g font-size="3">
<text x="33.6" y="16.6">φ14.5±0.15</text>
<text x="36.6" y="21.1">2-M1.6 through hole</text>
<text x="85.7" y="20.5">28</text>
<text x="114.7" y="20.5">L</text>
<text x="152" y="20.5">56</text>
<text x="172.8" y="20.5">12</text>
<text x="208.4" y="21.1">57X57</text>
<text x="94.7" y="24.9">2</text>
<text x="82.3" y="32.5">18</text>
<text x="233.2" y="32.5">4-M5 EQS</text>
<text x="233.2" y="38.4">φ45±0.3</text>
<text x="38.6" y="44.1">40°</text>
<text x="63.9" y="50.9" transform="rotate(-90 63.9 50.9)">φ32</text>
<text x="69.4" y="51.3" transform="rotate(-90 69.4 51.3)">φ12</text>
<text x="116.7" y="49.5" transform="rotate(-90 116.7 49.5)">φ56</text>
<text x="183.6" y="61.3" transform="rotate(-90 183.6 61.3)">φ3.9</text>
<text x="82.6" y="71">9.5</text>
<text x="73.9" y="75.7" transform="rotate(-90 73.9 75.7)">4</text>
<text x="200.1" y="75" transform="rotate(-90 200.1 75)">300min</text>
<text x="227.5" y="133.4">Z</text>
<text x="228.1" y="133.4">huGuanghua</text>
<text x="241.5" y="133.6">2013.11.13</text>
<text x="133" y="157.7">REV.</text>
<text x="139.6" y="157.7">QTY.</text>
<text x="147" y="157.7">No.</text>
<text x="159.6" y="158">SIG.</text>
<text x="177.4" y="157.9">DATE</text>
<text x="132.8" y="162.3">DESIGN</text>
<text x="159.6" y="162.8">STD.</text>
<text x="190.6" y="163.5">CLS.MAK</text>
<text x="205.1" y="163.3">QTY</text>
<text x="211.3" y="163.5">SCALE</text>
<text x="132.8" y="171.8">CHECK</text>
<text x="186.9" y="169.5">S</text>
<text x="132.8" y="176.2">PROC.</text>
<text x="159.6" y="176.2">APPR.</text>
<text x="186.3" y="175.5">PAGE</text>
<text x="203.7" y="175.4">OF</text>
</g>
<g font-size="2.7">
<text x="36" y="24.7">*</text>
<text x="36.6" y="24.7">装编码器螺钉进入螺孔长度小于2.5mm</text>
</g>
<text font-size="2.6" x="225.1" y="155.2">56JXS300K/57STH56-2804B</text>
<text font-size="2.3" x="78.1" y="131.6">B</text>
<g font-size="2.1">
<text x="174.8" y="18.5">+0.7</text>
<text x="174.8" y="20.4">-0.3</text>
<text x="62" y="46.2" transform="rotate(-90 62 46.2)">0</text>
<text x="63.8" y="47" transform="rotate(-90 63.8 47)">-0.1</text>
<text x="67.5" y="46.5" transform="rotate(-90 67.5 46.5)">0</text>
<text x="69.3" y="47.3" transform="rotate(-90 69.3 47.3)">-0.03</text>
<text x="181.7" y="55.5" transform="rotate(-90 181.7 55.5)">0</text>
<text x="183.5" y="56.3" transform="rotate(-90 183.5 56.3)">-0.015</text>
<text x="72" y="74.7" transform="rotate(-90 72 74.7)">+0.05</text>
<text x="73.8" y="74" transform="rotate(-90 73.8 74)">0</text>
</g>
<text font-size="1.6" x="120.5" y="152.5">2</text>
</svg>
